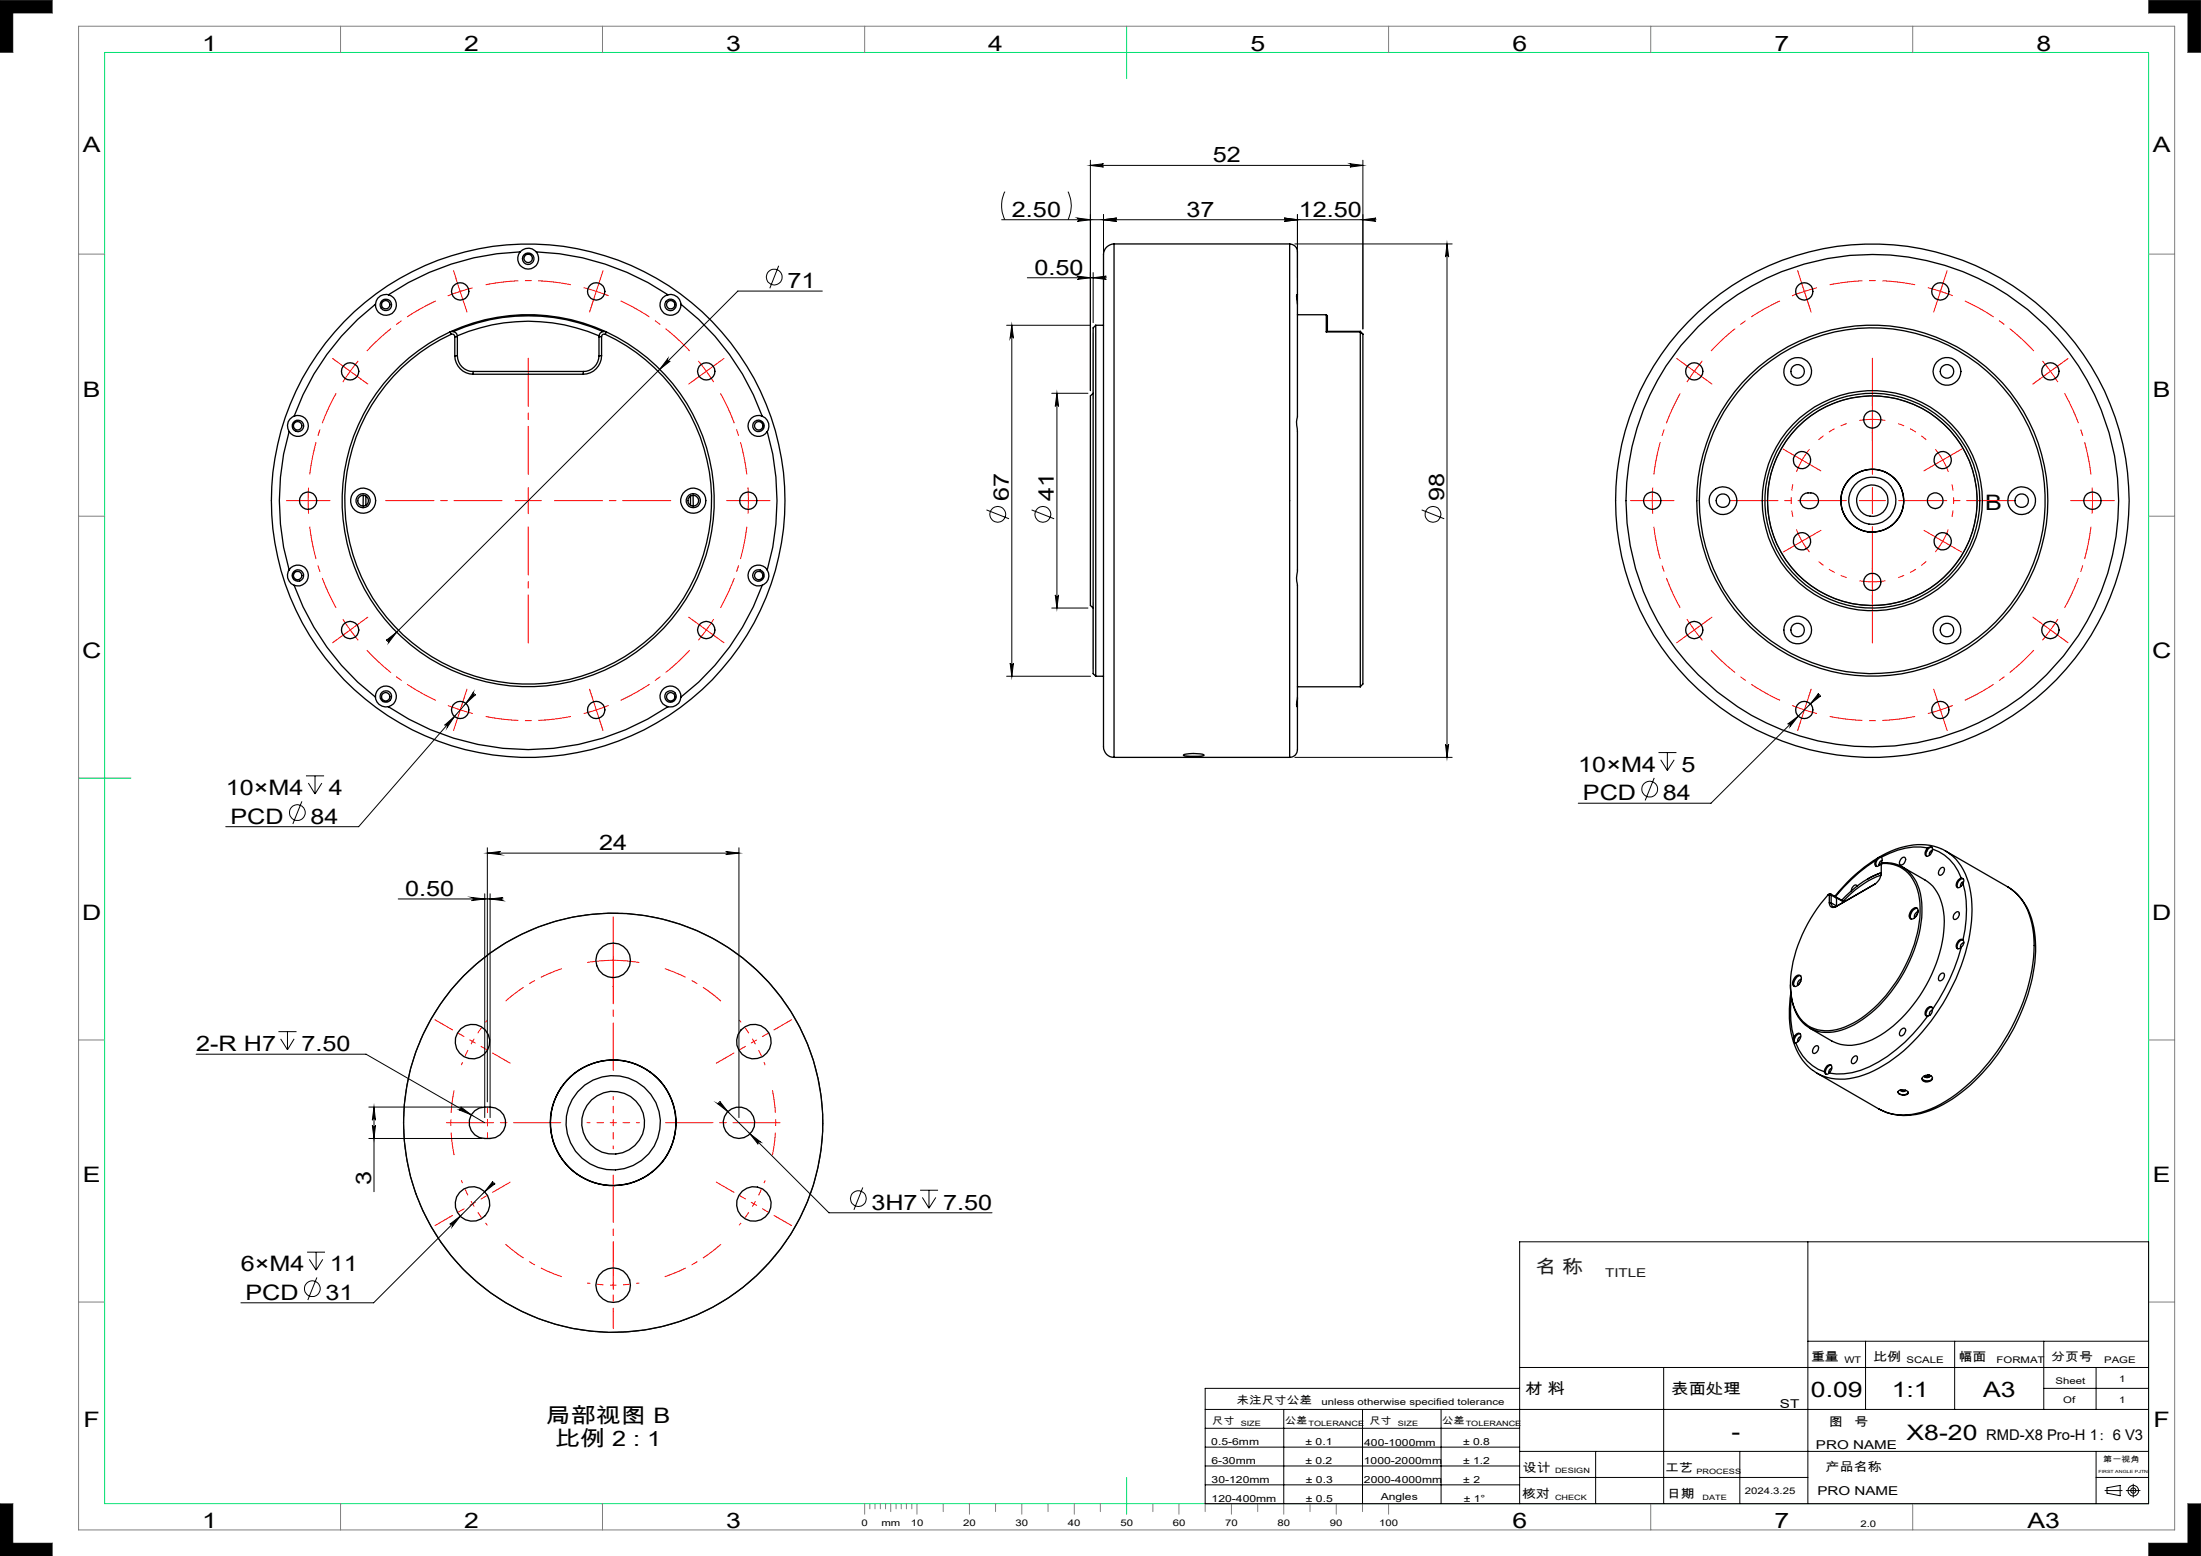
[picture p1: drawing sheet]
<svg xmlns="http://www.w3.org/2000/svg" width="420mm" height="297mm" viewBox="0 0 420 297" stroke-linecap="round" stroke-linejoin="round" font-family="sans-serif">
<path d="M0 0v10M410 0h10M0 297h10M420 287v10" fill="none" stroke="#6a6a6a" stroke-width=".25"/>
<path d="M20 10h390v277h-390zM215 5v10M15 148.5h10M215 282v7" fill="none" stroke="#00e171" stroke-width=".19"/>
<g fill="none" stroke="#808080" stroke-width=".19">
<path d="M0 0h10v2.5h-7.5v7.5h-2.5M15 5h400v287h-400zM65 5v5M115 5v5M165 5v5M265 5v5M315 5v5M365 5v5M410 0v2.5h7.5v7.5h2.5v-10M15 48.5h5M410 48.5h5M15 98.5h5"/>
<path d="M410 98.5h5M15 198.5h5M410 198.5h5M15 248.5h5M410 248.5h5M0 297v-10h2.5v7.5h7.5v2.5M65 287v5M115 287v5M165 287v2M166 287v1M167 287v1M168 287v1"/>
<path d="M169 287v1M170 287v1.5M171 287v1M172 287v1M173 287v1M174 287v1M175 287v2M180 287v1.5M185 287v2M190 287v1.5M195 287v2M200 287v1.5"/>
<path d="M205 287v2M210 287v1.5M220 287v1.5M225 287v2M230 287v1.5M235 287v2M240 287v1.5M245 287v2M250 287v1.5M255 287v2M260 287v1.5M265 287v2"/>
<path d="M315 287v5M365 287v5M420 287h-2.5v7.5h-7.5v2.5h10"/>
</g>
<path d="M0 0v10h2.5v-7.5h7.5v-2.5zM0 287v10h10v-2.5h-7.5v-7.5zM417.5 287v7.5h-7.5v2.5h10v-10zM410 0v2.5h7.5v7.5h2.5v-10z" fill-rule="evenodd" fill="#000"/>
<g fill="none" stroke="#000" stroke-width=".19">
<path d="M191.8 36.6a6 6 0 0 0 0 5.3M203.8 36.6a6 6 0 0 1 0 5.3M208.1 30.6v44M208.1 31.6h52M208.1 31.6l2.5-.3a.32 .32 0 0 0-.3 .3 .32 .32 0 0 0 .3 .3zM257.6 31.3l2.5 .3-2.5 .3a.32 .32 0 0 0 .3-.3 .32 .32 0 0 0-.3-.3zM260.1 30.6v32.2M148.6 50.7l-1.7 4.3M156.9 55.6h-16.1l-66.9 66.8M196 53h15.1M205.6 41.6l2.5 .3-2.5 .4a.32 .32 0 0 0 .3-.4 .32 .32 0 0 0-.3-.3zM205.6 52.7l2.5 .3-2.5 .3a.32 .32 0 0 0 .3-.3 .32 .32 0 0 0-.3-.3z"/>
<path d="M208.6 53l2.5-.3a.32 .32 0 0 0-.3 .3 .32 .32 0 0 0 .3 .3zM208.6 52v9.6M210.6 41.9l2.5-.3a.32 .32 0 0 0-.3 .3 .32 .32 0 0 0 .3 .4zM210.6 41v20.1M245.1 41.6l2.5 .3-2.5 .4a.32 .32 0 0 0 .3-.4 .32 .32 0 0 0-.3-.3zM247.1 46.6h30M247.6 41v12M260.1 41.9l2.5-.3a.32 .32 0 0 0-.3 .3 .32 .32 0 0 0 .3 .4zM262.6 41.9h-71.5M276.1 46.6l.3 2.5a.3 .3 0 0 0-.3-.3 .3 .3 0 0 0-.3 .3zM276.1 46.6v98M127.4 68.5a.33 .33 0 0 0 .1 .4 .33 .33 0 0 0 .4 0l-2 1.6z"/>
<path d="M192.1 62.1h16M193.1 62.1l.3 2.5a.32 .32 0 0 0-.3-.3 .32 .32 0 0 0-.3 .3zM193.1 62.1v67M200.7 75.1h6.9M201.7 75.1l.3 2.5a.32 .32 0 0 0-.3-.3 .32 .32 0 0 0-.3 .3zM201.7 75.1v41M188.2 97.3l4.3 1.7M196.8 97.3l4.4 1.7M271.3 97.3l4.3 1.7M200.7 116.1h6.9M201.4 113.6a.32 .32 0 0 0 .3 .3 .32 .32 0 0 0 .3-.3l-.3 2.5zM73.7 122.2l2-1.5-1.5 2a.31 .31 0 0 0-.1-.5 .31 .31 0 0 0-.4 0z"/>
<path d="M84.8 138.4l1.9-1.6-1.4 2a.33 .33 0 0 0 0-.4 .33 .33 0 0 0-.5 0zM90.3 132.2a.3 .3 0 0 0 0 .4 .3 .3 0 0 0 .5 0l-1.9 1.7zM90.5 132.4l-22.1 25.4h-25.3M192.1 129.1h16M192.8 126.6a.32 .32 0 0 0 .3 .3 .32 .32 0 0 0 .3-.3l-.3 2.5zM341.1 138.2l2-1.5-1.5 2a.33 .33 0 0 0 0-.5 .33 .33 0 0 0-.5 0zM347 132.4a.31 .31 0 0 0 0 .4 .31 .31 0 0 0 .5 0l-2 1.5zM347.2 132.6l-20.7 20.7h-25.3M57.6 153l-1.7 4.3M58.4 148.1h3.4M58.8 149.5l1.3 2M60.1 148.1v3.4"/>
<path d="M61.4 149.5l-1.3 2M247.1 144.6h30M275.8 142.1a.3 .3 0 0 0 .3 .3 .3 .3 0 0 0 .3-.3l-.3 2.5zM315.7 148.5l-1.8 4.3M316.5 143.6h3.4M316.9 145l1.3 2.1M318.2 143.6v3.5M319.5 145l-1.3 2.1M76 171.6h20M90 171.3l2.5 .3-2.5 .3a.3 .3 0 0 0 .3-.3 .3 .3 0 0 0-.3-.3zM92.5 170.6v42.7M93 162.8l2.5-.3a.3 .3 0 0 0-.3 .3 .3 .3 0 0 0 .3 .3z"/>
<path d="M93 161.8v48.5M93 162.8h48M93.5 171.6l2.5-.3a.3 .3 0 0 0-.3 .3 .3 .3 0 0 0 .3 .3zM93.5 170.6v42.7M138.5 162.5l2.5 .3-2.5 .3a.3 .3 0 0 0 .3-.3 .3 .3 0 0 0-.3-.3zM141 161.8v51.5M53.1 196.9h3.5M53.6 198.3l1.3 2.1M54.9 196.9v3.5M56.1 198.3l-1.2 2.1M37.4 201.2h32.4l22.7 13.1M70.4 211.3h21.6"/>
<path d="M70.4 217.3h21.6M71 214.8a.3 .3 0 0 0 .3 .3 .3 .3 0 0 0 .3-.3l-.2 2.5zM71.4 211.3v16.2M71.4 211.3l.2 2.5a.3 .3 0 0 0-.3-.3 .3 .3 0 0 0-.3 .3zM87.9 211.3l2 1.5-2.3-1a.33 .33 0 0 0 .4-.1 .33 .33 0 0 0-.1-.4zM136.9 210.6a.3 .3 0 0 0 .4 0 .3 .3 0 0 0 0-.4l1.6 2zM137.1 210.4l21.1 21.1h31.1M143.1 216.4l2 1.6a.31 .31 0 0 0-.4 0 .31 .31 0 0 0 0 .4zM58.6 239h3.4M60.3 239v3.4M85.8 233.7l2-1.6-1.5 2a.33 .33 0 0 0 0-.4 .33 .33 0 0 0-.5 0zM94.1 225.5a.3 .3 0 0 0-.1 .4 .3 .3 0 0 0 .5 0l-2 1.6z"/>
<path d="M94.3 225.7l-23 23h-25.3M164.6 226.7l-1.7 4.2M175.6 227.2h3.4M176 228.6l1.3 2M177.3 227.2v3.4M178.6 228.6l-1.3 2M345 237v50M59 240.4l1.3 2M60.5 243.8l-1.8 4.3M61.6 240.4l-1.3 2M345 256h65M356 256v13"/>
<path d="M373 256v13M390 256v13M230 269h180M230 279.8h60M230 276.2h60M230 272.6h60M245 269v18M260 269v18M275 269v18M290 265h-60v22h180v-50h-120v50M290 277h120M290 261h120"/>
<path d="M304.5 277v10M317.5 261v26M332 277v10M390 265h20M400 261v8M400 277v10M230 283.4h60M290 282h55M400 282h10M401.7 284.5h3.3M402.1 284l2.5-.5v2l-2.5-.5zM405.7 284.5h2.7"/>
<path d="M407.1 283.3v2.5"/>
<circle cx="147.8" cy="52.9" r="1.51"/>
<circle cx="190.4" cy="98.2" r="1.51"/>
<circle cx="199" cy="98.2" r="1.51"/>
<circle cx="273.4" cy="98.2" r="1.51"/>
<circle cx="357.3" cy="95.6" r="20"/>
<circle cx="56.7" cy="155.1" r="1.51"/>
<circle cx="314.8" cy="150.6" r="1.51"/>
<circle cx="117" cy="214.3" r="40"/>
<circle cx="163.8" cy="228.8" r="1.5"/>
<circle cx="59.6" cy="246" r="1.51"/>
<circle cx="407.1" cy="284.5" r=".49"/>
<circle cx="407.1" cy="284.5" r="1.01"/>
</g>
<g fill="none" stroke="#f00" stroke-width=".19" stroke-dasharray="15.2 1.3 1.3 1.3" stroke-linecap="butt">
<path d="M113.8 55.6l-2.4-.7M113.8 55.6l2.3 .9M370.3 55.6l-2.4-.7M370.3 55.6l2.3 .9M66.8 70.9l-1.4 2M66.8 70.9l1.6-2M134.8 70.9l-1.5-2M134.8 70.9l1.4 2M323.3 70.9l-1.4 2M323.3 70.9l1.5-2M391.3 70.9l-1.6-2M391.3 70.9l1.4 2"/>
<path d="M58.8 95.6l.1 2.5M58.8 95.6l.1-2.5M142.8 95.6l-.1-2.5M142.8 95.6l-.1 2.5M315.3 95.6l.1 2.5M315.3 95.6l.1-2.5M343.9 87.8l-1.1 2.3M343.9 87.8l1.4-2.1M357.3 80.1l-2.5 .2M357.3 80.1l2.5 .2M370.7 87.8l-1.4-2.1M370.7 87.8l1.1 2.3"/>
<path d="M399.3 95.6l-.1-2.5M399.3 95.6l-.1 2.5M343.9 103.3l1.4 2.1M343.9 103.3l-1.1-2.3M357.3 111.1l2.5-.2M357.3 111.1l-2.5-.2M370.7 103.3l1.1-2.3M370.7 103.3l-1.4 2.1M66.8 120.2l1.6 2M66.8 120.2l-1.4-2M87.8 135.5l2.4 .7M87.8 135.5l-2.3-.8"/>
<path d="M113.8 135.5l2.3-.8M113.8 135.5l-2.4 .7M134.8 120.2l1.4-2M134.8 120.2l-1.5 2M323.3 120.2l1.5 2M323.3 120.2l-1.4-2M344.3 135.5l2.4 .7M344.3 135.5l-2.3-.8M370.3 135.5l2.3-.8M370.3 135.5l-2.4 .7M391.3 120.2l1.4-2M391.3 120.2l-1.6 2"/>
</g>
<g fill="none" stroke="#f00" stroke-width=".19" stroke-dasharray="15.2 1.3 1.3 1.3" stroke-dashoffset="9" stroke-linecap="butt">
<path d="M83.2 57.4a42 42 0 0 0-13.2 9.6M108.9 54.4a42 42 0 0 0-16.2 0M339.7 57.4a42 42 0 0 0-13.2 9.6M365.4 54.4a42 42 0 0 0-16.2 0M64.1 75.1a42 42 0 0 0-5 15.5M131.6 67a42 42 0 0 0-13.2-9.6M320.6 75.1a42 42 0 0 0-5 15.5M388.1 67a42 42 0 0 0-13.2-9.6M142.5 90.6a42 42 0 0 0-5-15.5M399 90.6a42 42 0 0 0-5-15.5M59.1 100.5a42 42 0 0 0 5 15.5M137.5 116a42 42 0 0 0 5-15.5"/>
<path d="M315.6 100.5a42 42 0 0 0 5 15.5M394 116a42 42 0 0 0 5-15.5M70 124.1a42 42 0 0 0 13.2 9.6M92.7 136.8a42 42 0 0 0 16.2 0M118.4 133.7a42 42 0 0 0 13.2-9.6M326.5 124.1a42 42 0 0 0 13.2 9.6M349.2 136.8a42 42 0 0 0 16.2 0M374.9 133.7a42 42 0 0 0 13.2-9.6"/>
</g>
<path d="M342.1 92.5a15.5 15.5 0 0 0 0 6.1M352.4 80.9a15.5 15.5 0 0 0-5.4 3M367.6 83.9a15.5 15.5 0 0 0-5.4-3M372.5 98.6a15.5 15.5 0 0 0 0-6.1M347 107.2a15.5 15.5 0 0 0 5.4 3.1M362.2 110.3a15.5 15.5 0 0 0 5.4-3.1" fill="none" stroke="#f00" stroke-width=".19" stroke-dasharray="15.2 1.3 1.3 1.3" stroke-dashoffset="14" stroke-linecap="butt"/>
<path d="M90.2 198.8l-1.2 2.2-1 2.3M90.2 198.8l1.3-2.1 1.5-2M143.9 198.8l-1.4-2.1-1.5-2M143.9 198.8l1.1 2.2 1 2.3M90.2 229.8l1.3 2.1 1.5 2M90.2 229.8l-1.2-2.2-1-2.3M143.9 229.8l1.1-2.2 1-2.3M143.9 229.8l-1.4 2.1-1.5 2M117 245.3l2.5-.1 2.5-.3M117 245.3l-2.5-.1-2.5-.3" fill="none" stroke="#f00" stroke-width=".19" stroke-dasharray="15.2 1.3 1.3 1.3" stroke-dashoffset="14.6" stroke-linecap="butt"/>
<path d="M107.2 184.9a31 31 0 0 0-10.7 6.2M137.6 191.1a31 31 0 0 0-10.7-6.2M86.6 208.1a31 31 0 0 0 0 12.4M96.5 237.5a31 31 0 0 0 10.7 6.2M147.4 220.5a31 31 0 0 0 0-12.4M126.9 243.7a31 31 0 0 0 10.7-6.2" fill="none" stroke="#f00" stroke-width=".19" stroke-dasharray="15.2 1.3 1.3 1.3" stroke-dashoffset="10.9" stroke-linecap="butt"/>
<path d="M87 53.3l1.6 4.7M90.2 54.9l-4.8 1.6M343.5 53.3l1.6 4.7M346.7 54.9l-4.8 1.6M117 178.3v10M112 183.7a29.4 29.4 0 0 1 10 0" fill="none" stroke="#f00" stroke-width=".19"/>
<g fill="none" stroke="#f00" stroke-width=".19" stroke-dasharray="15.2 1.3 1.3 1.3">
<path d="M87.1 53.2l-.6-1.5M88.6 58l.5 1.6M113 58l-.5 1.6M113.8 55.6l.8-2.4M113.8 55.6l-.8 2.4M114.6 53.2l.5-1.5M343.5 53.2l-.5-1.5M345.1 58l.5 1.6M369.5 58l-.5 1.6M370.3 55.6l.7-2.4M370.3 55.6l-.8 2.4M371 53.2l.6-1.5"/>
<path d="M64.8 69.4l-1.3-1M66.8 70.9l-2-1.5M66.8 70.9l2 1.4M68.8 72.3l1.4 1M132.8 72.3l-1.4 1M134.8 70.9l2-1.5M134.8 70.9l-2 1.4M136.8 69.4l1.3-1M321.3 69.4l-1.3-1M323.3 70.9l-2-1.5M323.3 70.9l2 1.4M325.3 72.3l1.4 1"/>
<path d="M357.3 77.6v-1.7M389.3 72.3l-1.4 1M391.3 70.9l2-1.5M391.3 70.9l-2 1.4M393.3 69.4l1.3-1M56.3 95.6h-1.6M58.8 95.6h-2.5M58.8 95.6h2.5M61.3 95.6h1.7M100.8 95.6v-2.5M100.8 95.6h-2.5M100.8 95.6v2.5"/>
<path d="M100.8 95.6h2.5M140.3 95.6h-1.6M142.8 95.6h2.5M142.8 95.6h-2.5M145.3 95.6h1.7M312.8 95.6h-1.7M315.3 95.6h-2.5M315.3 95.6h2.5M317.8 95.6h1.6M341.7 86.6l-1.4-.9M343.9 87.8l-2.2-1.2M343.9 87.8l2.1 1.3"/>
<path d="M346 89.1l1.5 .8M357.3 80.1v-2.5M357.3 80.1v2.5M357.3 82.6v1.6M357.3 95.6v-2.5M357.3 95.6h-2.5M357.3 95.6v2.5M357.3 95.6h2.5M368.6 89.1l-1.5 .8M370.7 87.8l2.2-1.2M370.7 87.8l-2.1 1.3M372.9 86.6l1.4-.9"/>
<path d="M396.8 95.6h-1.7M399.3 95.6h2.5M399.3 95.6h-2.5M401.8 95.6h1.6M68.8 118.8l1.4-1M132.8 118.8l-1.4-1M325.3 118.8l1.4-1M341.7 104.6l-1.4 .8M343.9 103.3l-2.2 1.3M343.9 103.3l2.1-1.2M346 102.1l1.5-.9M357.3 111.1v2.5"/>
<path d="M357.3 111.1v-2.5M357.3 113.6v1.6M357.3 108.6v-1.7M368.6 102.1l-1.5-.9M370.7 103.3l2.2 1.3M370.7 103.3l-2.1-1.2M372.9 104.6l1.4 .8M389.3 118.8l-1.4-1M64.8 121.7l-1.3 1M66.8 120.2l-2 1.5M66.8 120.2l2-1.4M87.1 137.9l-.6 1.5"/>
<path d="M87.8 135.5l-.7 2.4M87.8 135.5l.8-2.4M88.6 133.1l.5-1.5M113 133.1l-.5-1.5M113.8 135.5l.8 2.4M113.8 135.5l-.8-2.4M114.6 137.9l.5 1.5M134.8 120.2l2 1.5M134.8 120.2l-2-1.4M136.8 121.7l1.3 1M321.3 121.7l-1.3 1M323.3 120.2l-2 1.5"/>
<path d="M323.3 120.2l2-1.4M343.5 137.9l-.5 1.5M344.3 135.5l-.8 2.4M344.3 135.5l.8-2.4M345.1 133.1l.5-1.5M369.5 133.1l-.5-1.5M370.3 135.5l.7 2.4M370.3 135.5l-.8-2.4M371 137.9l.6 1.5M391.3 120.2l2 1.5M391.3 120.2l-2-1.4M393.3 121.7l1.3 1"/>
<path d="M117 178.3v-3.3M85.8 196.3l-2.8-1.7M117 188.3v3.3M148.2 196.3l2.9-1.7M94.5 201.3l2.9 1.6M139.5 201.3l-2.8 1.6M85.8 232.3l-2.8 1.6M94.5 227.3l2.9-1.7M139.5 227.3l-2.8-1.7M148.2 232.3l2.9 1.6M117 250.3v3.3M117 240.3v-3.3"/>
</g>
<path d="M95.8 95.6h-22.2M100.8 90.6v-22.2M105.8 95.6h22.2M352.3 95.6h-22.2M357.3 90.6v-22.2M362.3 95.6h22.2M100.8 100.6v22.1M357.3 100.6v22.1" fill="none" stroke="#f00" stroke-width=".19" stroke-dasharray="15.2 1.3 1.3 1.3" stroke-dashoffset="6.1"/>
<g fill="none" stroke="#f00" stroke-width=".19" stroke-dasharray="15.2 1.3 1.3 1.3" stroke-dashoffset="14.6">
<path d="M90.2 198.8l-4.4-2.5M90.2 198.8l4.3 2.5M143.9 198.8l4.3-2.5M143.9 198.8l-4.4 2.5M117 214.3v-5M117 214.3h-5M117 214.3v5M117 214.3h5M90.2 229.8l-4.4 2.5M90.2 229.8l4.3-2.5M143.9 229.8l4.3 2.5M143.9 229.8l-4.4-2.5"/>
<path d="M117 245.3v5M117 245.3v-5"/>
</g>
<path d="M107 214.3h-21.8M117 204.3v-21.9M127 214.3h21.9M117 224.3v21.8" fill="none" stroke="#f00" stroke-width=".19" stroke-dasharray="15.2 1.3 1.3 1.3" stroke-dashoffset="6.2"/>
<path d="M93 211.3v6" fill="none" stroke="#f00" stroke-width=".19" stroke-dasharray="15.2 1.3 1.3 1.3" stroke-dashoffset="14.1"/>
<path d="M208.6 63.6v12.5M208.6 115.1v12.5" fill="none" stroke="#c0c0c0" stroke-width=".19"/>
<g fill="#000">
<path d="M208.1 31.6l2.5-.3a.32 .32 0 0 0-.3 .3 .32 .32 0 0 0 .3 .3zM257.6 31.3l2.5 .3-2.5 .3a.32 .32 0 0 0 .3-.3 .32 .32 0 0 0-.3-.3z"/>
<path d="M205.6 52.7l2.5 .3-2.5 .3a.32 .32 0 0 0 .3-.3 .32 .32 0 0 0-.3-.3zM208.6 53l2.5-.3a.32 .32 0 0 0-.3 .3 .32 .32 0 0 0 .3 .3zM90.3 132.2l-1.4 2.1 1.9-1.7a.3 .3 0 0 1-.5 0 .3 .3 0 0 1 0-.4zM84.8 138.4a.33 .33 0 0 1 .5 0 .33 .33 0 0 1 0 .4l1.4-2zM347 132.4l-1.5 1.9 2-1.5a.31 .31 0 0 1-.5 0 .31 .31 0 0 1 0-.4zM341.1 138.2a.33 .33 0 0 1 .5 0 .33 .33 0 0 1 0 .5l1.5-2zM94.1 225.5l-1.6 2 2-1.6a.3 .3 0 0 1-.5 0 .3 .3 0 0 1 .1-.4zM85.8 233.7a.33 .33 0 0 1 .5 0 .33 .33 0 0 1 0 .4l1.5-2zM87.9 211.3a.33 .33 0 0 1 .1 .4 .33 .33 0 0 1-.4 .1l2.3 1zM136.9 210.6l2 1.6-1.6-2a.3 .3 0 0 1 0 .4 .3 .3 0 0 1-.4 0zM143.1 216.4l1.6 2a.31 .31 0 0 1 0-.4 .31 .31 0 0 1 .4 0z"/>
<path d="M210.6 41.9l2.5-.3a.32 .32 0 0 0-.3 .3 .32 .32 0 0 0 .3 .4zM205.6 41.6l2.5 .3-2.5 .4a.32 .32 0 0 0 .3-.4 .32 .32 0 0 0-.3-.3z"/>
<path d="M210.6 41.9l2.5-.3a.32 .32 0 0 0-.3 .3 .32 .32 0 0 0 .3 .4zM245.1 41.6l2.5 .3-2.5 .4a.32 .32 0 0 0 .3-.4 .32 .32 0 0 0-.3-.3zM73.7 122.2a.31 .31 0 0 1 .4 0 .31 .31 0 0 1 .1 .5l1.5-2zM127.4 68.5l-1.5 2 2-1.6a.33 .33 0 0 1-.4 0 .33 .33 0 0 1-.1-.4z"/>
<path d="M260.1 41.9l2.5-.3a.32 .32 0 0 0-.3 .3 .32 .32 0 0 0 .3 .4zM245.1 41.6l2.5 .3-2.5 .4a.32 .32 0 0 0 .3-.4 .32 .32 0 0 0-.3-.3z"/>
<path d="M276.1 46.6l.3 2.5a.3 .3 0 0 0-.3-.3 .3 .3 0 0 0-.3 .3zM275.8 142.1a.3 .3 0 0 0 .3 .3 .3 .3 0 0 0 .3-.3l-.3 2.5z"/>
<path d="M193.1 62.1l.3 2.5a.32 .32 0 0 0-.3-.3 .32 .32 0 0 0-.3 .3zM192.8 126.6a.32 .32 0 0 0 .3 .3 .32 .32 0 0 0 .3-.3l-.3 2.5z"/>
<path d="M201.7 75.1l.3 2.5a.32 .32 0 0 0-.3-.3 .32 .32 0 0 0-.3 .3zM201.4 113.6a.32 .32 0 0 0 .3 .3 .32 .32 0 0 0 .3-.3l-.3 2.5z"/>
<path d="M93.5 171.6l2.5-.3a.3 .3 0 0 0-.3 .3 .3 .3 0 0 0 .3 .3zM90 171.3l2.5 .3-2.5 .3a.3 .3 0 0 0 .3-.3 .3 .3 0 0 0-.3-.3z"/>
<path d="M138.5 162.5l2.5 .3-2.5 .3a.3 .3 0 0 0 .3-.3 .3 .3 0 0 0-.3-.3zM93 162.8l2.5-.3a.3 .3 0 0 0-.3 .3 .3 .3 0 0 0 .3 .3z"/>
<path d="M71.4 211.3l.2 2.5a.3 .3 0 0 0-.3-.3 .3 .3 0 0 0-.3 .3zM71 214.8a.3 .3 0 0 0 .3 .3 .3 .3 0 0 0 .3-.3l-.2 2.5z"/>
</g>
<g fill="none" stroke="#000" stroke-width=".25">
<path d="M71.6 58.1a47.6 47.6 0 0 0-15.5 21.3M74.1 56.3a2 2 0 0 1 1.5 2.3 2 2 0 0 1-2.2 1.6 2 2 0 0 1-1.8-2.1M74.1 56.3a1.96 1.96 0 0 0-2.5 1.8M99.2 48.1a48 48 0 0 0-25.1 8.2M99.2 48.1a2.01 2.01 0 0 0 .2 2.7 2.01 2.01 0 0 0 2.8 0 2.01 2.01 0 0 0 .1-2.7M99.2 48.1a2.05 2.05 0 0 1 3.1 0M102.3 48.1a48 48 0 0 1 25.2 8.2M127.5 56.3a2 2 0 0 0-1.5 2.3 2 2 0 0 0 2.2 1.6 2 2 0 0 0 1.7-2.1M127.5 56.3a1.97 1.97 0 0 1 2.4 1.8M129.9 58.1a47.6 47.6 0 0 1 15.6 21.3M212.6 46.6a2.1 2.1 0 0 0-2 2.5v92.7a2.2 2.2 0 0 0 2 2.8M212.6 46.6v98"/>
<path d="M212.6 46.6h33.5M246.1 46.6a1.56 1.56 0 0 1 1.5 1.8v7.9M246.1 46.6v98M247.5 56.2l-.1 .3 .2 1.6v21.5a5 5 0 0 0 0 2.8v26.7a5 5 0 0 0 0 2.6v21.7a1.75 1.75 0 0 0-.1 1.5M247.6 56.3v1.7M247.6 56.2v.1M56.1 79.4a1.99 1.99 0 0 1 2.5 1.1 1.99 1.99 0 0 1-.8 2.5 1.99 1.99 0 0 1-2.6-.6M56.1 79.4a1.95 1.95 0 0 0-.9 3M85.9 63.4a35.5 35.5 0 0 0-13 54.2 35.5 35.5 0 0 0 55.8 0 35.5 35.5 0 0 0-13-54.2M85.9 63.4a1 1 0 0 1 1.4 .9M85.9 63.4a35.4 35.4 0 0 1 29.8 0M85.9 63.4l.2 .4"/>
<path d="M86.1 63.8a35 35 0 0 0-12.8 53.5 35 35 0 0 0 55 0 35 35 0 0 0-12.8-53.5M86.1 63.8a.49 .49 0 0 1 .7 .5M86.5 63.3a35.5 35.5 0 0 1 28.6 0M86.8 67.9a3.6 3.6 0 0 0 3.5 3.5M86.8 64.3h.5M86.8 67.9h.5M86.8 64.3v3.6M87.3 67.9a3 3 0 0 0 3 3M87.3 64.1a34.1 34.1 0 0 1 27 0M87.3 64.3v3.6M90.3 70.9v.5M90.3 70.9h21"/>
<path d="M90.3 71.4h21M111.3 70.9v.5M114.3 67.9a3 3 0 0 1-3 3M114.3 64.3h.5M114.3 67.9h.5M114.3 64.3v3.6M114.8 67.9a3.6 3.6 0 0 1-3.5 3.5M114.8 64.3v3.6M115.5 63.8a.49 .49 0 0 0-.7 .5M115.7 63.4a1 1 0 0 0-1.4 .9M115.7 63.4l-.2 .4M145.5 79.4a1.99 1.99 0 0 0-2.6 1.1 1.99 1.99 0 0 0 .9 2.5 1.99 1.99 0 0 0 2.6-.6"/>
<path d="M145.5 79.4a1.96 1.96 0 0 1 .9 3M208.6 75.1l-.5 .5v40l.5 .5M209.1 62.1l-.5 .5v66l.5 .5M209.1 62.1v67M209.1 62.1h1.5M247.6 60.1h5.5M253.1 60.1v3.3M253.1 60.1a.81 .81 0 0 1 .2 .9v2.3M253.1 63.4h6.5M253.2 63.3l-.1 .1M253.2 63.2h6.4M259.6 63.4v67.7"/>
<path d="M259.6 63.2v.2M259.6 63.2l.5 .6M259.6 63.4l.5 .4M260.1 63.8v65.9a1.26 1.26 0 0 1-.5 1.4M55.2 82.4a47.6 47.6 0 0 0 0 26.4M69.3 94.5v2.1M69.8 94.7v1.7M131.8 94.7v1.7M132.3 94.5v2.1M146.4 82.4a47.6 47.6 0 0 1 0 26.4M344.1 94.4a1.89 1.89 0 0 1 2.9 .9 1.75 1.75 0 0 1-1.2 1.8 1.75 1.75 0 0 1-2.1-.8 1.39 1.39 0 0 1 .4-1.9zM55.2 108.8a1.99 1.99 0 0 1 2.6-.7 1.99 1.99 0 0 1 .9 2.6 1.99 1.99 0 0 1-2.6 1"/>
<path d="M55.2 108.8a1.96 1.96 0 0 0 .9 2.9M56.1 111.7a47.2 47.2 0 0 0 15.5 21.4M145.5 111.7a47.2 47.2 0 0 1-15.6 21.4M146.4 108.8a1.99 1.99 0 0 0-2.6-.7 1.99 1.99 0 0 0-.9 2.6 1.99 1.99 0 0 0 2.6 1M146.4 108.8a1.97 1.97 0 0 1-.9 2.9M71.6 133.1a2 2 0 0 1 1.8-2.1 2 2 0 0 1 2.2 1.6 2 2 0 0 1-1.5 2.3M71.6 133.1a2.02 2.02 0 0 0 2.5 1.8M74.1 134.9a47.5 47.5 0 0 0 53.4 0M129.9 133.1a2 2 0 0 0-1.7-2.1 2 2 0 0 0-2.2 1.6 2 2 0 0 0 1.5 2.3M129.9 133.1a2.01 2.01 0 0 1-2.4 1.8M209.1 129.1h1.5M247.6 133.2v9.6a1.52 1.52 0 0 1-1.5 1.8"/>
<path d="M247.6 131.1h12M212.6 144.6h33.5M225.8 144.1a7.3 7.3 0 0 1 3.9 0l.1 .1-.6 .1-2.1 .1a1.41 1.41 0 0 1-1.3-.3zM348.9 170.7l.4-.1 .1 .2M349.1 172.3a.77 .77 0 0 0 .3 .8 .77 .77 0 0 0 .9 0M349.1 170.8v1.5M349.1 172.3h.3M349.1 170.8h.3M349.3 170.6l2.3 1.3v.2M349.4 172.3a.65 .65 0 0 0 .3 .7 .65 .65 0 0 0 .8 0l-.2 .1M349.4 172.3l1 .6M349.4 170.8v1.5"/>
<path d="M349.4 170.8l1 .6M350.4 171.4l1.2 .7M350.4 171.4v1.6M354.4 169.1l-.1-.1a.89 .89 0 0 0-1 1M356.4 167.7l2.6-1.1a18.4 18.4 0 0 0-7.6 5.2M357.9 164.2a32.7 32.7 0 0 0-7.7 7M359 167a18.6 18.6 0 0 0-7.4 5.1M359 163.6l-.7 .2-.4 .4M359 163.6a1.23 1.23 0 0 1-.9 1.8l-.3-.4 .1-.8M359 163.7a1.29 1.29 0 0 0-1 1.7M359.1 164.2a.74 .74 0 0 0-.5 1M359.2 164.8a6.4 6.4 0 0 1 6.7 5.1 18.2 18.2 0 0 1-1 11.4 27.1 27.1 0 0 1-11.3 14 8.4 8.4 0 0 1-8.6 .5 8.7 8.7 0 0 1-3.3-7.3 26.9 26.9 0 0 1 7.3-17.8l.1 .1"/>
<path d="M359.2 164.8l-.2 .3a4.6 4.6 0 0 1-.2 2.4l-.4 .6-.6 .7-7.5 4.3M359.5 164.7a6.6 6.6 0 0 1 6.8 5.1 20.7 20.7 0 0 1-1.9 13.7 25.8 25.8 0 0 1-11.4 12.5 7.8 7.8 0 0 1-8.5-.3 9.4 9.4 0 0 1-2.8-7.6v-.2M359.5 164.7l-.3 .1M362.9 163.8l.1-.1a.41 .41 0 0 1 .6 0 .41 .41 0 0 1 0 .5 .7 .7 0 0 1-.3 .7 .7 .7 0 0 1-.8 0v-.4zM363.1 165.5l4.2 2.5a8.3 8.3 0 0 1 3.7 6.9 27 27 0 0 1-7.4 18.7 16.7 16.7 0 0 1-10.3 5.9h-.7a6.7 6.7 0 0 1-3-.8l-4.3-2.5M364.8 173.7l.2-.2a.59 .59 0 0 1 .8-.2 .59 .59 0 0 1 .2 .8 1.31 1.31 0 0 1-1.5 1.2l-.2-.6zM365.9 173.4a1.48 1.48 0 0 0-1.2 2M365.9 174.4l-.3 .5M366 174.1a.89 .89 0 0 0-.7 1.1M367.9 161.9a.5 .5 0 0 1 .9 .1v.1M367.9 161.9a13.3 13.3 0 0 0-8.9 1.7M367.9 161.9a1.01 1.01 0 0 0-.3 1.5 1.29 1.29 0 0 0 1.2-1.3"/>
<path d="M368.7 161.7a1.22 1.22 0 0 0-1 1.7M368.8 162.1a8.8 8.8 0 0 1 5.5 5.5M368.8 162.3a.68 .68 0 0 0-.6 .9M370.3 165.8a.43 .43 0 0 1 .7 0 1.13 1.13 0 0 1-.9 1.3l-.2-.5zM370.3 162a12.9 12.9 0 0 0-11.2 1.3 31.3 31.3 0 0 0-9 7.8M370.3 162a9.3 9.3 0 0 1 5.4 6.6 26.7 26.7 0 0 1-1.5 15.8 38.9 38.9 0 0 1-13.8 18.3 16.4 16.4 0 0 1-10.1 3.2l-1.6-.2-1.1-.4-1.6-1M371.2 162.4l12 6.9M373 174.4l.3-.3a.34 .34 0 0 1 .4-.1 .34 .34 0 0 1 .2 .4 .91 .91 0 0 1-1.1 1l-.1-.3zM374.3 167.6a.55 .55 0 0 1 .5 .4 .55 .55 0 0 1-.2 .6M374.3 167.6a1.15 1.15 0 0 0-.7 1.8h.3l.7-.8M374.6 179.4a1.06 1.06 0 0 1-.3 1.4M374.6 168.6a22 22 0 0 1 0 10.8"/>
<path d="M374.6 179.4a.94 .94 0 0 0-1.3 .9 .53 .53 0 0 0 .2 .8 .53 .53 0 0 0 .8-.3M374.6 179.4a1.23 1.23 0 0 0-1 1.7M374.6 167.7a1.2 1.2 0 0 0-1 1.7M374.7 168.3a.71 .71 0 0 0-.5 .9M374.8 180a.68 .68 0 0 0-.6 .9M383.2 169.3a11.4 11.4 0 0 1 5 8.6 30.8 30.8 0 0 1-3.5 17.4 35.9 35.9 0 0 1-13.9 15.5 12.9 12.9 0 0 1-11.5 1.3l-.7-.4M383.2 169.3a10.6 10.6 0 0 1 4.7 8 30.5 30.5 0 0 1-3.4 17.6 35.3 35.3 0 0 1-15.1 16.3 11.8 11.8 0 0 1-10.8 .5l-11.9-6.8M341.7 189.4a18.6 18.6 0 0 0 1.8 12.3l1 1.2 1.4 1.4M341.8 190.3a19.7 19.7 0 0 0 .5 7.7M342.3 198v.8l.2 .2h.2M342.3 198a.75 .75 0 0 1 .5-.7 .75 .75 0 0 1 .8 .2 1.46 1.46 0 0 1-.9 1.5M342.5 186.5a.67 .67 0 0 1 1-.3 .67 .67 0 0 1 .1 1.1 1.06 1.06 0 0 1-1.4 .9l-.1-.6z"/>
<path d="M342.7 199a8.8 8.8 0 0 0 5.5 5.6M343.5 197.3a1.22 1.22 0 0 0-1 1.7M343.6 186.2a1.56 1.56 0 0 0-1.2 2.1M343.6 197.9a.71 .71 0 0 0-.5 .9M343.6 187.3l-.3 .5M343.7 186.9a.86 .86 0 0 0-.6 1.2M346.3 199.8l.3-.2a.51 .51 0 0 1 .5 .3 .51 .51 0 0 1-.2 .6l-.3 .4-.3 .2a.49 .49 0 0 1-.5-.4 .49 .49 0 0 1 .2-.5zM362.7 196.6l.3-.3a.36 .36 0 0 1 .5 0 .36 .36 0 0 1 .1 .3 .94 .94 0 0 1-1 1.1 .77 .77 0 0 1 .1-1.1zM367.9 193.9a29 29 0 0 1-12.8 10.4 12 12 0 0 1-6.1 .5M368.7 192.2a1.26 1.26 0 0 0-1 1.8M368.8 192.7a1.14 1.14 0 0 1-.9 1.2M368.8 192.7a.5 .5 0 0 0-.4-.6 .5 .5 0 0 0-.6 .3 .93 .93 0 0 0-.1 1.6l.2-.1"/>
<path d="M368.8 192.8a.66 .66 0 0 0-.5 1M370.3 185.9l.4-.2a.49 .49 0 0 1 .4 .4 .49 .49 0 0 1-.2 .5l-.4 .5h-.5l-.1-.5zM374.3 180.8a39.5 39.5 0 0 1-5.5 11.9M90.6 212a4.3 4.3 0 0 1 4.8 0 3 3 0 0 1 .9 3.3 3 3 0 0 1-2.8 2 3.3 3.3 0 0 1-3.9-2.5v-1l.3-1zM348.2 204.6a.45 .45 0 0 0 .6 .4l.2-.2M348.2 204.6a1.16 1.16 0 0 1 1.2-1.3l.2 .4-.1 .4-.5 .7M349.4 203.3a1.23 1.23 0 0 0-.9 1.8M349.5 203.9a.74 .74 0 0 0-.5 .9M353.5 201.9l.4-.3a.41 .41 0 0 1 .5 .1 .41 .41 0 0 1 0 .5 .7 .7 0 0 1-.3 .7 .7 .7 0 0 1-.8-.1v-.4zM362.2 208.4l.2 .4M362.3 208.2a1.38 1.38 0 0 1 1.8 .3 .89 .89 0 0 1-1.3 .4l-.5-.2-.1-.2zM362.6 208a.65 .65 0 0 0 1.1 .1"/>
<path d="M362.7 208l.4 .2 .5-.1M364.1 208.5a1.28 1.28 0 0 1-1.7 .3M366.9 205.6a1.15 1.15 0 0 1 1.9 .1 1.12 1.12 0 0 1-.9 .8 1.12 1.12 0 0 1-1.2-.5zM367.2 205.3a.65 .65 0 0 0 1.1 0l-.8 .3M367.4 205.3h.2M367.6 205.3l-.2 .2M367.8 205.2h.1M368 205.2h.1M368 205.2l-.4 .1M368.3 205.2a.56 .56 0 0 1-.5 .5 .56 .56 0 0 1-.6-.3M368.8 205.7a1.2 1.2 0 0 1-2.1 .1"/>
<circle cx="73.6" cy="58.2" r=".8"/>
<circle cx="73.6" cy="58.2" r="1.1"/>
<circle cx="87.8" cy="55.6" r="1.65"/>
<circle cx="100.8" cy="49.3" r=".81"/>
<circle cx="100.8" cy="49.4" r="1.1"/>
<circle cx="113.8" cy="55.6" r="1.67"/>
<circle cx="128" cy="58.2" r="1.1"/>
<circle cx="128" cy="58.2" r=".79"/>
<circle cx="344.3" cy="55.6" r="1.65"/>
<circle cx="370.2" cy="55.6" r="1.65"/>
<circle cx="66.8" cy="70.9" r="1.66"/>
<circle cx="134.8" cy="70.9" r="1.64"/>
<circle cx="323.3" cy="70.9" r="1.64"/>
<circle cx="343" cy="70.9" r="1.29"/>
<circle cx="343" cy="70.9" r="2.63"/>
<circle cx="371.5" cy="70.9" r="1.29"/>
<circle cx="371.5" cy="70.9" r="2.65"/>
<circle cx="391.3" cy="70.9" r="1.66"/>
<circle cx="56.8" cy="81.3" r=".81"/>
<circle cx="56.9" cy="81.3" r="1.1"/>
<circle cx="58.8" cy="95.6" r="1.64"/>
<circle cx="69.3" cy="95.6" r="1.34"/>
<circle cx="69.3" cy="95.6" r="1.02"/>
<circle cx="69.3" cy="95.6" r="2.4"/>
<circle cx="100.8" cy="95.6" r="49"/>
<circle cx="132.3" cy="95.6" r="1.02"/>
<circle cx="132.3" cy="95.6" r="1.34"/>
<circle cx="132.3" cy="95.6" r="2.4"/>
<circle cx="142.8" cy="95.6" r="1.64"/>
<circle cx="144.7" cy="81.3" r="1.1"/>
<circle cx="144.8" cy="81.3" r=".81"/>
<circle cx="315.3" cy="95.6" r="1.64"/>
<circle cx="328.8" cy="95.6" r="1.3"/>
<circle cx="328.8" cy="95.6" r="2.66"/>
<circle cx="343.9" cy="87.8" r="1.65"/>
<circle cx="357.3" cy="95.6" r="33"/>
<circle cx="357.3" cy="95.6" r="6"/>
<circle cx="357.3" cy="95.6" r="47"/>
<circle cx="357.3" cy="95.6" r="4.5"/>
<circle cx="357.3" cy="95.6" r="21"/>
<circle cx="357.3" cy="95.6" r="20.5"/>
<circle cx="357.3" cy="95.6" r="2.99"/>
<circle cx="357.3" cy="95.6" r="49"/>
<circle cx="357.3" cy="80.1" r="1.65"/>
<circle cx="357.3" cy="95.6" r="33.5"/>
<circle cx="357.3" cy="95.6" r="20"/>
<circle cx="369.3" cy="95.6" r="1.51"/>
<circle cx="370.7" cy="87.8" r="1.65"/>
<circle cx="385.8" cy="95.6" r="2.64"/>
<circle cx="385.8" cy="95.6" r="1.3"/>
<circle cx="399.3" cy="95.6" r="1.64"/>
<circle cx="56.8" cy="109.8" r=".81"/>
<circle cx="56.8" cy="109.9" r="1.1"/>
<circle cx="144.7" cy="109.8" r="1.1"/>
<circle cx="144.8" cy="109.8" r=".81"/>
<circle cx="343.8" cy="103.3" r="1.65"/>
<circle cx="357.3" cy="111.1" r="1.64"/>
<circle cx="370.7" cy="103.3" r="1.65"/>
<circle cx="66.8" cy="120.3" r="1.66"/>
<circle cx="73.6" cy="133" r=".8"/>
<circle cx="73.6" cy="132.9" r="1.11"/>
<circle cx="87.8" cy="135.5" r="1.64"/>
<circle cx="113.8" cy="135.5" r="1.66"/>
<circle cx="127.9" cy="132.9" r="1.11"/>
<circle cx="128" cy="133" r=".79"/>
<circle cx="134.8" cy="120.3" r="1.64"/>
<circle cx="323.3" cy="120.3" r="1.64"/>
<circle cx="343" cy="120.3" r="1.3"/>
<circle cx="343" cy="120.3" r="2.64"/>
<circle cx="344.3" cy="135.5" r="1.64"/>
<circle cx="370.3" cy="135.5" r="1.64"/>
<circle cx="371.5" cy="120.3" r="2.66"/>
<circle cx="371.5" cy="120.3" r="1.3"/>
<circle cx="391.3" cy="120.3" r="1.66"/>
<circle cx="90.2" cy="198.8" r="3.3"/>
<circle cx="117" cy="183.3" r="3.3"/>
<circle cx="143.9" cy="198.8" r="3.3"/>
<circle cx="117" cy="214.3" r="12"/>
<circle cx="117" cy="214.3" r="9"/>
<circle cx="117" cy="214.3" r="6"/>
<circle cx="117" cy="214.3" r="40"/>
<circle cx="141" cy="214.3" r="3"/>
<circle cx="90.2" cy="229.8" r="3.3"/>
<circle cx="143.9" cy="229.8" r="3.3"/>
<circle cx="117" cy="245.3" r="3.3"/>
</g>
<g font-size="4.1">
<text x="38.6" y="9.7">1</text>
<text x="88.6" y="9.7">2</text>
<text x="138.6" y="9.7">3</text>
<text x="188.6" y="9.7">4</text>
<text x="238.6" y="9.7">5</text>
<text x="288.6" y="9.7">6</text>
<text x="338.6" y="9.7">7</text>
<text x="388.6" y="9.7">8</text>
<text x="15.8" y="28.9">A</text>
<text x="410.8" y="28.9">A</text>
<text x="231.4" y="31">52</text>
<text x="193.1" y="41.3">2.50</text>
<text x="226.4" y="41.3">37</text>
<text x="247.8" y="41.3">12.50</text>
<text x="197.4" y="52.4">0.50</text>
<text x="150.2" y="55">71</text>
<text x="15.8" y="75.7">B</text>
<text x="410.8" y="75.7">B</text>
<text x="192.5" y="95.7" transform="rotate(-90 192.5 95.7)">67</text>
<text x="201.1" y="95.7" transform="rotate(-90 201.1 95.7)">41</text>
<text x="275.6" y="95.7" transform="rotate(-90 275.6 95.7)">98</text>
<text x="378.8" y="97.4">B</text>
<text x="15.7" y="125.6">C</text>
<text x="410.7" y="125.6">C</text>
<text x="301.2" y="147.3">10×M4</text>
<text x="320.8" y="147.3">5</text>
<text x="43.1" y="151.8">10×M4</text>
<text x="62.8" y="151.8">4</text>
<text x="302" y="152.7">PCD</text>
<text x="317.3" y="152.7">84</text>
<text x="44" y="157.2">PCD</text>
<text x="59.2" y="157.2">84</text>
<text x="114.4" y="162.2">24</text>
<text x="77.3" y="171">0.50</text>
<text x="15.7" y="175.7">D</text>
<text x="410.7" y="175.7">D</text>
<text x="37.5" y="200.6">2-R H7</text>
<text x="57.5" y="200.6">7.50</text>
<text x="15.8" y="225.7">E</text>
<text x="70.8" y="226.1" transform="rotate(-90 70.8 226.1)">3</text>
<text x="410.8" y="225.7">E</text>
<text x="166.3" y="230.9">3H7</text>
<text x="179.9" y="230.9">7.50</text>
<text x="46" y="242.7">6×M4</text>
<text x="63" y="242.7">11</text>
<text x="46.8" y="248.1">PCD</text>
<text x="62.1" y="248.1">31</text>
<text x="345.6" y="266.7">0.09</text>
<text x="361" y="266.7">1:1</text>
<text x="378.4" y="266.7">A3</text>
<text x="15.9" y="272.4">F</text>
<text x="104.1" y="271.5">局部视图 B</text>
<text x="330.4" y="274.7">-</text>
<text x="363.8" y="274.9">X8-20</text>
<text x="411" y="272.4">F</text>
<text x="105.9" y="276.1">比例 2 : 1</text>
<text x="38.6" y="291.7">1</text>
<text x="88.6" y="291.7">2</text>
<text x="138.6" y="291.7">3</text>
<text x="288.6" y="291.7">6</text>
<text x="338.6" y="291.7">7</text>
<text x="386.9" y="291.7">A3</text>
</g>
<text font-size="3.5" fill="#191924" x="293" y="243">名 称</text>
<g font-size="2.9">
<text x="291" y="266.1">材 料</text>
<text x="318.9" y="266.1">表面处理</text>
</g>
<text font-size="2.8" x="379" y="274.9">RMD-X8 Pro-H 1：6 V3</text>
<text font-size="2.3" fill="#191924" x="306.3" y="243.8">TITLE</text>
<g font-size="2.3">
<text x="345.6" y="259.7">重量</text>
<text x="357.4" y="259.8">比例</text>
<text x="373.8" y="259.8">幅面</text>
<text x="391.4" y="259.7">分页号</text>
<text x="339.7" y="268.7">ST</text>
<text x="349" y="272.2">图</text>
<text x="353.9" y="272.2">号</text>
<text x="290.6" y="280.9">设计</text>
<text x="317.8" y="281">工艺</text>
<text x="346.5" y="276.5">PRO NAME</text>
<text x="348.4" y="280.7">产品名称</text>
<text x="290.5" y="285.9">核对</text>
<text x="318.1" y="285.9">日期</text>
<text x="346.8" y="285.4">PRO NAME</text>
</g>
<text font-size="2.1" x="236" y="268.1">未注尺寸公差</text>
<g font-size="1.9">
<text x="231.1" y="275.9">0.5-6mm</text>
<text x="231.3" y="271.8">尺寸</text>
<text x="245.2" y="271.8">公差</text>
<text x="249.1" y="275.9">± 0.1</text>
<text x="260.3" y="276">400-1000mm</text>
<text x="261.3" y="271.7">尺寸</text>
<text x="275.2" y="271.8">公差</text>
<text x="279.2" y="275.9">± 0.8</text>
<text x="231.2" y="279.5">6-30mm</text>
<text x="249.1" y="279.4">± 0.2</text>
<text x="260.2" y="279.5">1000-2000mm</text>
<text x="279.2" y="279.4">± 1.2</text>
<text x="231.2" y="286.7">120-400mm</text>
<text x="231.2" y="283.1">30-120mm</text>
<text x="249.2" y="286.7">± 0.5</text>
<text x="249.2" y="283.1">± 0.3</text>
<text x="260.3" y="283.1">2000-4000mm</text>
<text x="263.5" y="286.3">Angles</text>
<text x="279.2" y="283">± 2</text>
<text x="279.3" y="286.7">± 1°</text>
</g>
<g font-size="1.7">
<text x="352" y="260.2">WT</text>
<text x="363.8" y="260.2">SCALE</text>
<text x="381" y="260.2">FORMAT</text>
<text x="401.5" y="260.2">PAGE</text>
<text x="404.4" y="263.8">1</text>
<text x="252.2" y="268.2">unless otherwise specified tolerance</text>
<text x="392.2" y="264.1">Sheet</text>
<text x="393.7" y="267.9">Of</text>
<text x="404.4" y="267.7">1</text>
<text x="332.9" y="285.2">2024.3.25</text>
<text x="164.4" y="291.2">0</text>
<text x="168.2" y="291.2">mm</text>
<text x="173.8" y="291.2">10</text>
<text x="183.8" y="291.2">20</text>
<text x="193.8" y="291.2">30</text>
<text x="203.8" y="291.2">40</text>
<text x="213.8" y="291.2">50</text>
<text x="223.8" y="291.2">60</text>
<text x="233.8" y="291.2">70</text>
<text x="243.8" y="291.2">80</text>
<text x="253.8" y="291.2">90</text>
<text x="263.2" y="291.2">100</text>
<text x="355" y="291.4">2.0</text>
</g>
<text font-size="1.5" x="401.3" y="279">第一视角</text>
<g font-size="1.4">
<text x="236.7" y="272.2">SIZE</text>
<text x="249.7" y="272.2">TOLERANCE</text>
<text x="266.7" y="272.2">SIZE</text>
<text x="279.7" y="272.1">TOLERANCE</text>
<text x="296.7" y="281.2">DESIGN</text>
<text x="323.7" y="281.3">PROCESS</text>
<text x="296.7" y="286.3">CHECK</text>
<text x="324.9" y="286.4">DATE</text>
</g>
<text font-size=".8" x="400.4" y="281.1">FIRST ANGLE PJTN</text>
</svg>
